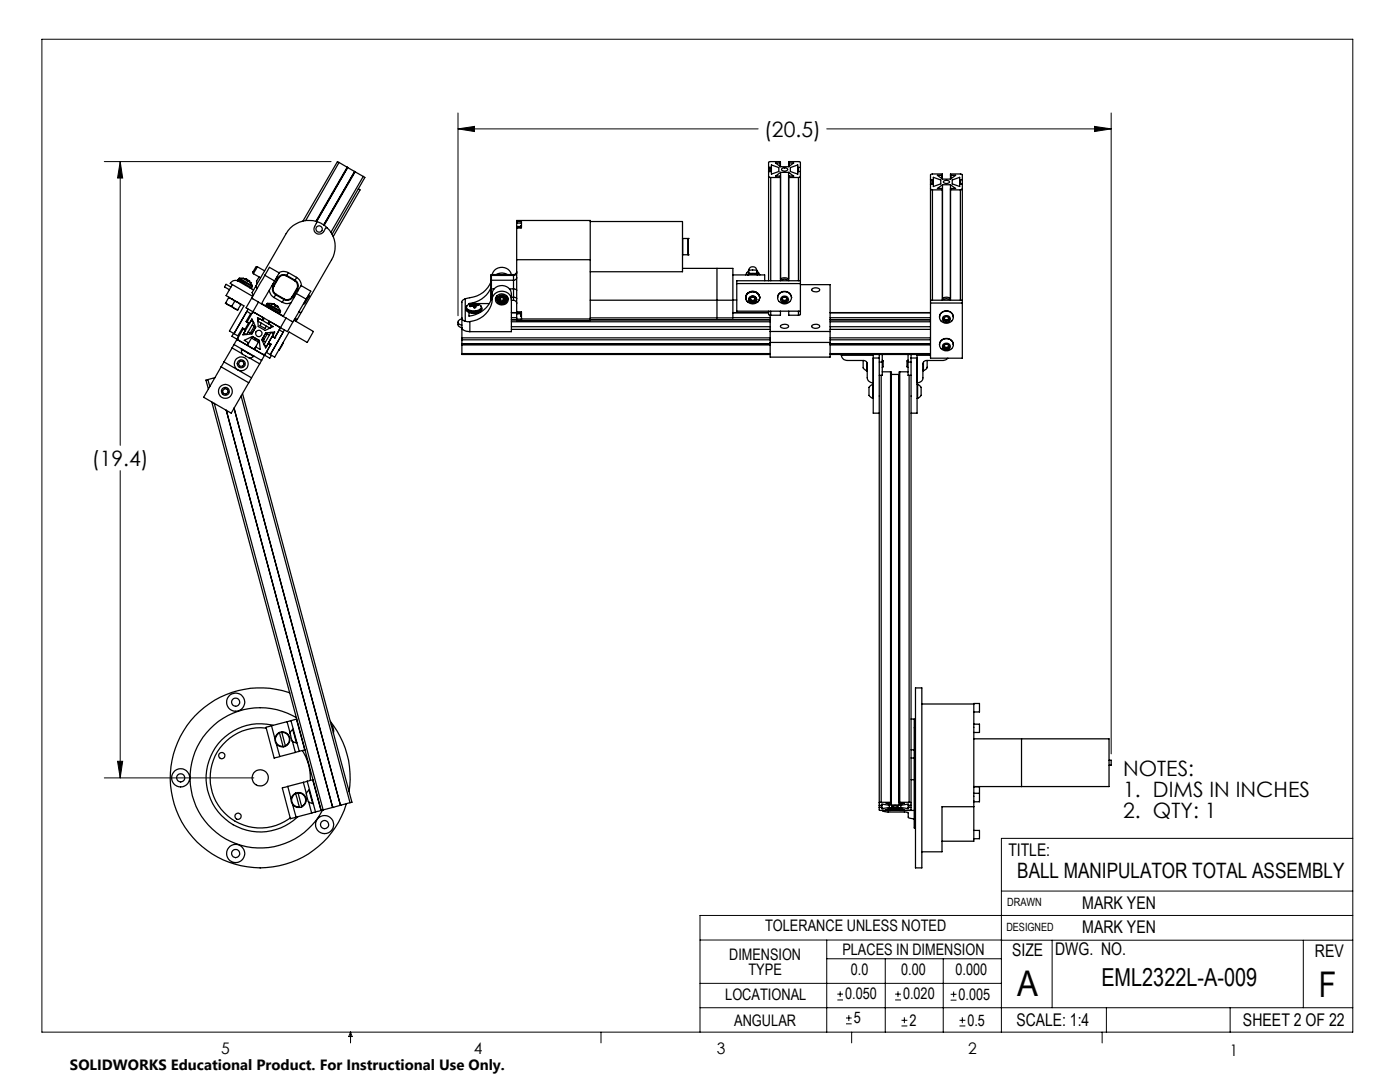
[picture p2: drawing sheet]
<svg xmlns="http://www.w3.org/2000/svg" width="279mm" height="216mm" viewBox="0 0 279 216" stroke-linecap="round" stroke-linejoin="round" font-family="sans-serif">
<g fill="none" stroke="#000" stroke-width=".2">
<path d="M8.4 7.8h261.6v198.2h-261.6zM20.8 32.2h45.3M24 32.2l.5 3.3h-1zM24 32.2v56.7M91.4 25.7l3.3-.5v1zM91.4 22.5v40.5M91.4 25.7h59.9M165 25.7h56.8M218.4 25.2l3.4 .5-3.4 .5zM221.8 22.5v127.9M24 93.9v61.3M20.8 155.2h29.9"/>
<path d="M23.5 151.9h1l-.5 3.3zM199.8 177.8h70.2M270 167.3h-70.2v38.7M139.7 187.6h60.2M139.7 196.2h60.1M165 187.6v18.4M165 191.3h34.8M167.1 199.5h1.1M167.1 198.4h1.1M167.7 197.8v1.1M176.7 191.3v14.7M178.6 199.5h1.2"/>
<path d="M178.6 198.4h1.2M179.2 197.8v1.1M188.2 191.3v14.7M189.7 199.6h1.2M189.7 198.4h1.2M190.3 197.8v1.2M199.8 187.6h70.2M210 187.6v13.5M260.1 187.6v13.5M270 182.7h-130.3v23.3M70 206v2.1M70 206l.3 .8h-.7z"/>
<path d="M119.9 206v2.1M139.7 201.1h130.3M168.8 204.3h1.2M168.8 203.1h1.2M169.4 202.6v1.1M170 206v2.1M179.9 204.7h1.2M179.9 203.6h1.2M180.5 203v1.2M191.5 204.7h1.2M191.5 203.6h1.2M192.1 203v1.2"/>
<path d="M220 206v2.1M220.8 201.1v4.9M245.5 201.1v4.9"/>
</g>
<path d="M91.4 25.7l3.3-.5v1zM218.4 25.2l3.4 .5-3.4 .5zM23.5 151.9h1l-.5 3.3zM24 32.2l.5 3.3h-1z" fill="#000"/>
<g fill="none" stroke="#000" stroke-width=".25">
<path d="M67.7 32.4l-.4-.2-6.8 11.9M67.7 32.4l1.6 1M67.7 32.4l-6.7 11.6M69.3 33.4h.1M69.3 33.4l-6.3 10.8M69.4 33.4l-6.3 10.8M69.4 33.4h.1M69.4 33.4l-6.2 10.8M69.4 33.4l1.4 .8M70.8 34.2h.1M70.8 34.2l-6.2 10.7M70.8 34.2l.1 .1"/>
<path d="M70.9 34.3l1.6 .9M70.9 34.3l-6.2 10.6M71.5 37.7l.4 .2-5.4 9.3M72.5 35.2l.3 .2-6.5 11.3M72.5 35.2l-6.5 11.2M153.4 35.2l.4 .2M153.4 33.4h.1M153.5 34.2l-.1 .1M153.5 33.4h.3M153.5 34.2h.3M153.5 33.4v.8M153.8 35.4h2"/>
<path d="M153.8 35.4v20.6M153.8 34.2l.2 .1M153.8 33.4v.8M154 33.4h-.2M154 32.9l1.4 .5v.8l-1.4 .5zM155.7 32.5h-.9l1 .8h1.6l1-.8h-.9M155.7 32.5v.7M155.8 33.2v-1h-2.2l-.2 .2v23.6M155.8 32.5h-.1M155.8 34.4l-1 .7 1 .1M155.8 34.4h1.6M155.8 34.4v21.6"/>
<path d="M156 33.7a.66 .66 0 0 1 .7-.3 .66 .66 0 0 1 .5 .5l-.4 .2h-.4l-.4-.2zM157.4 34.4l1 .7-1 .1v20.8M157.4 34.4v21.2h-.1a1.58 1.58 0 0 0-1.5 0M157.4 33.2v-1h2.1l.2 .2v30.4l-.4 .1M157.4 32.5h.1M157.4 35.4h1.9M157.5 32.5v.7M157.7 33.4l1.5-.5v1.8l-1.5-.5zM159.2 33.4h.1M159.3 34.2l-.1 .1M159.3 33.4h.4M159.3 34.2h.4"/>
<path d="M159.3 33.4v.8M159.3 35.4v20.6M159.7 35.2l-.4 .2M185.7 37.7l.4 .2M185.7 35.8l.1 .1M185.8 36.7l-.1 .1M185.8 35.9h.4M185.8 36.7h.4M185.8 35.9v.8M186.1 37.9h2M186.1 37.9v22M186.2 36.7l.1 .1"/>
<path d="M186.2 35.9v.8M186.3 35.8l-.1 .1M186.3 35.4l1.4 .5v.8l-1.4 .5zM188 35h-.9l1 .7h1.6M188 35v.6M188.1 35.7v-1h-2.2l-.2 .2v36.6h6.4v-36.6l-.3-.2h-2.1v1M188.1 34.9l-.1 .1M188.1 36.9l-1 .7h1v22.3M188.1 36.9h1.6M188.1 36.9v22.6M188.3 36.2a.68 .68 0 0 1 1.2 .2l-.4 .2h-.5l-.3-.2zM189.7 36.9l1 .7-1 .1"/>
<path d="M189.7 34.9l.1 .1M189.7 37.9h2M189.7 36.9v23M189.8 35h.9l-1 .7M189.8 35v.6M190 35.9l1.5-.5v1.8l-1.5-.5zM191.5 35.8l.1 .1M191.6 36.7l-.1 .1M191.6 35.9h.5M191.6 36.7h.5M191.6 35.9v.8M191.7 37.9v22"/>
<path d="M192.1 37.7l-.4 .2M45.6 59.4l.7 .3 .5 .4M45.6 59.4l-.6 1M45.7 59.3l-.1 .1M46 56.5v.1M46 56.6l4.4 2.5M46.1 57.3l-1-.6-.3 .6 1 .5M46.4 56.8l-1.3 2.2 3.6 2-2.9 5 .9 .6M47.5 55.8l.1 .3M47.5 55.8l2.7 1.6M47.6 56.1h.1M47.6 56.1a1.19 1.19 0 0 0-1.6 .4"/>
<path d="M47.6 56.1l3 1.7M47.6 55.6l2.7 1.6M47.6 55.6l-.1 .2M47.8 55.5l-.2 .1M47.8 55.5l1.1 .2M47.8 55.5l2.5 1.5M48.5 55.6l.4 .1M48.9 55.7h.1M48.9 55.7h.2M49 55.7h.1M49.1 55.7h.1M49.1 55.7l.1 .1"/>
<path d="M49.2 55.8h.1M49.2 55.8l.3 .3M49.4 56h.1M49.4 56h-.1M49.5 56h.1M49.5 56v.1M49.5 56l.2 .1M49.5 56l-.1 .1M49.7 56.1h.1M49.7 56.1l.3 .3M50 56.4l.3 .6M50 57.5h.1"/>
<path d="M50 56.4h.1M50.2 57.4l-.2 .1M50.3 59.4l1.3 .9M50.3 59.4l-1.2 2 1.4 .8M50.3 57v.2M50.3 57.2l-.1 .2M50.6 54.6l1.4 .8M51.1 57v.2l.3 .3M51.1 57l-.8 1.4 .2 .5M51.4 53.2l-.4 .1-.5 1 .1 .3M51.4 53.2l-.8 1.4M51.4 53.2l1.4 .8"/>
<path d="M51.7 55.2v.1a1.05 1.05 0 0 0-.4 1.3M52.8 54.9l-2.5 4.5M52.8 54.9l1-1.6 1.9 1.2-.9 1.6M52.8 54.9l2 1.2M53.8 57.9v.3a1.83 1.83 0 0 0 .9 1.2M54.3 56.9l.2 .2M54.5 56.6l.2 .2M54.5 57.1h.1M54.5 57.1a1.33 1.33 0 0 0 .5 1.7M54.6 57.1a1.16 1.16 0 0 0 .5 1.6M54.7 59.4l1.6 .9M54.8 56.1l-2.6 4.5 2.2 1.2 2.2 1.3 2.5-4.5"/>
<path d="M55 58.8l-.3 .6M55 58.8l1.7 1M55.1 58.7l-.1 .1M55.1 55.6l.2 .1M55.1 58.7l1.6 1M55.2 55.3l.3 .1M55.5 55.4l.1 .1M55.5 55.4l-1 1.7M55.6 55.5l-1 1.6M55.6 54.4h.1a1.85 1.85 0 0 1 1.8 0M56.7 59.8l-.4 .5M56.7 59.7v.1"/>
<path d="M57.2 55.1a1.16 1.16 0 0 0-1.6 .4M57.2 55.1l1.6 .9M57.2 55a1.24 1.24 0 0 0-1.7 .4M57.2 55v.1M57.2 55l1.7 .9M57.5 54.4l-.3 .6M57.5 54.4l1.7 1M58.3 59.2a1.16 1.16 0 0 1-1.6 .5M58.3 59.2l.1 .1M58.4 59.3a1.24 1.24 0 0 1-1.7 .5M58.4 59.3l.2 .1M58.6 59l.2 .1"/>
<path d="M58.8 56a1.16 1.16 0 0 1 .4 1.6M58.9 55.9l-.1 .1M58.9 55.9a1.24 1.24 0 0 1 .4 1.7M59.1 58.6l1-1.6 1.9 1.1-.9 1.6M59.1 58.6l2 1.1M59.2 58l.2 .1M59.2 55.4l-.3 .5M59.2 55.4a2.01 2.01 0 0 1 .9 1.6M59.2 57.6h.1M59.2 57.6l-.9 1.6M59.3 57.6l.3 .2M59.3 57.6l-.9 1.7"/>
<path d="M61.1 59.7l-2.6 4.5M61.6 58.9h.1M61.6 58.9v.3l-.6 1.1-.4 .3M61.6 58.9l-1 1.7M63.1 44.2a5.2 5.2 0 0 0-6 2.4l-6 10.4M63.1 44.2v.3a1.51 1.51 0 0 0-.2 1.9 1.09 1.09 0 0 0 1.7-.2l.3-.6 .4-.2M63.1 44.2l.9 .3 1.3 .9M65.3 45.4a5.1 5.1 0 0 1 .9 6.4l-6.8 11.8-.6 .1M92.9 59.6a.81 .81 0 0 0-.7 .7v5.1M92.9 59.6v4.5M98 59.2v.7M98 56v1.6"/>
<path d="M98 57.6h.1M98 59.2l.1 .1M98 56.3a5.3 5.3 0 0 1-4.8 3.2l-.3 .1M98 57.4a5.3 5.3 0 0 1-4.4 3.2M98 55.1v.9M98 57.6v1.6M98.1 54.8l-.1 .3M98.1 55.9v1.7M98.1 55.9l-.1 .1M98.1 55l-.1 .1M98.1 59.3v.3M98.1 54.8v.2"/>
<path d="M98.1 54.8h4.4M98.1 55.9h4.4M98.1 55v.9M98.1 57.6v1.7M98.1 55h4.4M98.1 59.3h.1M98.1 57.6h.5M98.2 59.7a1.92 1.92 0 0 1 2-1.6 1.92 1.92 0 0 1 1.9 1.8v6.3h-8.3M98.2 59.7a4.9 4.9 0 0 1-4.4 4.5M98.2 58.6a1.93 1.93 0 0 1 2-1.6 1.93 1.93 0 0 1 1.9 1.6v1.2M98.2 58.6a4.9 4.9 0 0 1-4.6 4.5v-.8M98.2 54.8a1.95 1.95 0 0 1 1.9-1.5 1.95 1.95 0 0 1 1.9 1.5"/>
<path d="M98.2 58.6v1.1M98.9 59.5l.3 .5M99 54.8a2.16 2.16 0 0 1 2.3 0M99.2 59.1a1.21 1.21 0 0 1 1.7-.3 1.21 1.21 0 0 1 .1 1.8 1.27 1.27 0 0 1-1.5 .1 1.27 1.27 0 0 1-.5-1.4zM99.2 59v.8M99.3 59.3a.97 .97 0 0 1 1.3-.3 .97 .97 0 0 1 .3 1.3 .98 .98 0 0 1-1.2 .2 .98 .98 0 0 1-.4-1.2zM99.4 59.4a.8 .8 0 0 1 1.3-.1 .8 .8 0 0 1-.2 1.2 .79 .79 0 0 1-1-.1 .79 .79 0 0 1-.1-1zM99.6 59.8l.3 .5M99.7 59.6l.2 .3M99.9 59.4l-.3 .4M99.9 59.4h.5M99.9 59.9h.5"/>
<path d="M99.9 59.9v.4M100.4 59.4l.3 .4M100.4 59.9v.4M100.6 59.6l-.2 .3M100.7 59.8l-.3 .5M101.1 59v.8M101.4 59.5l-.3 .5M101.7 57.6h.8M102.1 59.9h.4M102.1 59.3h.4M102.5 59.9a.6 .6 0 0 1 .6 .7M102.5 57.6l.4 .1 .2 .3"/>
<path d="M102.5 55.9v1.7M102.5 59.3l.5 .1 .1 .2M102.5 59.3v.6M102.5 54.8v.2M102.5 55v.9M102.5 57.6v1.7M103.1 54.2a.6 .6 0 0 1-.6 .6M103.1 44.2v-.2h14.7v7.8M103.1 45.4v6.4M103.1 44.2h1v1.2h-1M103.1 45.4h.1M103.1 44.2v.3"/>
<path d="M103.1 55.4a.55 .55 0 0 1-.6 .5M103.1 54.4a.55 .55 0 0 1-.6 .6M103.1 51.8h14.7M103.1 44.5v.9M103.1 51.8v10.4M103.1 44.5h1M103.1 45.2h.8M104.1 45h-.2v.4M117.8 44.2h18.4v10h-18.4M117.8 59.9h28.5M117.8 51.8v12.2h-14.7M136.2 47.6h.1"/>
<path d="M136.2 53.6h10.1v6.3M136.2 50.8v.1M136.2 47.6v3.2M136.2 50.8h1.1M136.2 47.6h1.1M137.3 47.6h.1M137.3 50.8h.1M137.3 47.6v3.2M143.1 53.6v9.8M146.3 54.9h6.3v1.1M146.3 59.9h.7M146.3 59.9v3.5"/>
<path d="M147 56.6h12.7M148.8 59.3a1.41 1.41 0 0 1 1.4-1.2 1.41 1.41 0 0 1 1.4 1.2M148.8 59.3v.1M149.2 58.6a1.31 1.31 0 0 1 1.9-.2 1.31 1.31 0 0 1 .1 1.9 1.39 1.39 0 0 1-1.6 .2 1.39 1.39 0 0 1-.7-1.4zM149.4 54.5l.8 .1M149.4 53.9h1.6M149.4 53.9l-.6 1M149.4 53.9a.8 .8 0 0 1 .8-.7 .8 .8 0 0 1 .8 .7M149.4 54.5l-.2 .4M149.4 53.9v.6M149.6 59.8l.3 .4M149.7 59.2a.76 .76 0 0 1 1.1 .1 .76 .76 0 0 1-.2 1.1 .76 .76 0 0 1-1.1-.3 .62 .62 0 0 1 .2-.9z"/>
<path d="M149.8 59.6l.1 .3M149.9 59.3h.6M149.9 59.3l-.3 .5M149.9 59.9h.6M149.9 59.9v.3M150.2 54.6l-.9 .3M150.2 54.6l.9 .3M150.5 59.3l.3 .5M150.5 59.9v.3M150.7 59.6l-.2 .3M150.8 59.8l-.3 .4M151 54.5l-.8 .1"/>
<path d="M151 53.9l.7 1M151 53.9v.6M151 54.5l.2 .4M151.6 59.4l-.3 .8M151.6 59.4a1.39 1.39 0 0 0-1.5-1.2 1.39 1.39 0 0 0-1.2 1.5l.3 .5M151.6 59.3v.1M155.2 59.4a1.4 1.4 0 0 1 1.4-1.3 1.4 1.4 0 0 1 1.4 1.3M155.6 58.6a1.33 1.33 0 0 1 1.7-.2 1.33 1.33 0 0 1 .5 1.6 1.39 1.39 0 0 1-1.7 .6 1.39 1.39 0 0 1-.9-1.5zM155.8 56l.1-.1a1.54 1.54 0 0 1 1.5 .1M156.1 59.6l.2 .3M156.3 59.9h.5M156.3 59.9v.3"/>
<path d="M156.8 59.9v.3M157.1 59.6l-.3 .3M159.7 56.8h6v14.5h-12v-8.4M159.7 56h-12.7v6.1h12.7M162.1 57.6a.98 .98 0 0 1 1.5 .3 1.01 1.01 0 0 1-1.6-.1zM185.7 59.9h6.4M188.1 59.8h.1a1.48 1.48 0 0 1 1.5 0M188.1 59.5h.1a1.58 1.58 0 0 1 1.5 0M41.5 75.7l-.4 .1 .5 1.8M41.5 75.7l.4 1.5M42.9 75.4l-1.4 .3M44.1 73.2l-3.5 6.1 5.5 3.1 3.5-6"/>
<path d="M44.1 73.2l5.5 3.2M44.4 78l.4-.5 .6 .2 .1 .5-.4 .4-.5-.1zM44.7 72.2l-.6 1M44.7 72.2l5.5 3.2M45 60.4l.6 .5M45 60.4v.1l.6 .4M45.6 60.9l1.2 .7M45.6 60.9l.6 .2M46.2 61.1l.6 .5M46.3 69.4l-1.6 2.8M46.3 69.4l2 1.2M46.6 66.5l-.3 .6 1 .6"/>
<path d="M46.7 68.8l-.4 .6M46.7 68.8l5.5 3.1M46.8 61.6l.6 .2M46.8 61.6l.6 .3v-.1M46.8 60.1l.7 .3 .5 .4M46.8 60.1l-.6 1M47.3 67.7l-.6 1.1M47.3 67.7l5.5 3.2M47.3 67.7h.1M47.5 67.4l-.1 .3 .3 .2-.4-.2M47.5 67.4l-.2 .3M47.9 72.1h.6l.2 .5-.3 .5h-.6l-.2-.5z"/>
<path d="M48 60.8l-.6 1M48.1 60.7l-.1 .1M48.1 79l21.8 81.2M48.2 69.7v.3a.96 .96 0 0 0 .8 1 1.07 1.07 0 0 0 1.6 .1M48.2 69.7l2.4 1.4M48.3 69.6l-.1 .1M48.4 78.5l21.8 81.6-.3 .1M48.5 65.7l.5 .2M48.5 65.7l-1 1.7M48.6 65.5l-.1 .2M49.2 68.8h.2l.2-.4-.8-.5 1.6-.8 1.4 .8 .1 1.8-.8-.4-.3 .4 1.7 1M49.3 64.2l.5 .3 .5-.9 .7 1.7-.7 1.3-1.8 .2 .4-.8-.4-.3"/>
<path d="M49.3 64.2v.1M49.5 66.2l.5 .3M49.5 61.7l-2.8 4.9M49.6 64.5l.2 .1M49.6 64.5l-.5-.3 .9-1.6-.7-.5-2.6 4.5M49.6 64.5l-.7 1.2-.5-.3-1 1.6-.7-.4M49.8 71.4l2 1.2M50.2 67.5l1.4 .8M50.2 67.5l.3-.2 1.1 .6v.4M50.2 75.4l-.6 1M50.2 67.5l-.8 1.4M50.3 62.5l.5-.1 1.7 1-.2 .4"/>
<path d="M50.3 62.5l-1 1.7M50.3 64.9l.4 .2M50.5 62.2l5.5 3.2M50.5 62.2l-.2 .3M50.6 64.3l-.5-.2-1.4 2.4 .5 .2 1.4-2.4M50.7 71l-.1 .1M50.7 65.1l-.7 1.4M50.7 65.1l.2 .4-.6 1h-.3M51.4 63.4l3.1 1.8-1.6 .7-1.4-.7zM51.6 68.3l-.9 1.4M51.6 60.3l-1.1 1.9M51.6 60.3l5.5 3.2"/>
<path d="M51.8 63.6l-.3 .5 2.3 1.4 .4-.6M51.8 72.6l-1.6 2.8M52.1 64.5l-.2 .5 1 .5 .3-.4M52.2 71.9l-.4 .7M52.3 63.8h-.1M52.3 63.8l-.1 .1M52.5 70.7l.3 .2M52.6 68l.4 .2M52.7 68.8l1.3-2.4 .6 .2-1.4 2.4-.5-.2M52.7 63.5l-.2 .5M52.8 70.9l-.6 1M52.8 70.9l1 .6 .4-.6"/>
<path d="M52.8 70.9h.1M53 70.6l-.2 .1h-.3M53 70.6l-.2 .3M53.1 60.9l.1 .2M53.1 60.9l2.7 1.5M53.2 60.6l2.8 1.6M53.2 60.6l-.1 .3M53.3 66.6h-.3l-.6 1.1 .2 .3M53.3 66.6l-.7 1.4M53.3 66.6l.5 .3M53.4 60.5l-.2 .1M53.4 60.5l.9 .1"/>
<path d="M53.4 60.5l2.6 1.5M53.5 68.5l.5 .3M53.7 64.1l-.2 .5M53.8 64.7l-.1-.1 .2-.4 1.8 1 .1 .5M53.8 64.1l-.3 .5M54 68.8l-1 1.8M54.1 68.7l-.1 .1M54.2 60.6h-.1l.4 .1M54.2 60.6l.4 .1M54.3 67.2h.1M54.4 67.2v-.1l.4-.8-1.8 .1-.8 1.4 .8 1.6 .5-.8 .5 .2M54.4 67.2l-.1-.1-.7 1.3 .5 .3-.9 1.6 .7 .5"/>
<path d="M54.4 67.2l.4 .2M54.5 60.7h.1M54.6 60.7h.1M54.6 60.7l.2 .1M54.8 60.8h.1M54.8 60.8l.1 .1M54.8 67.4h.1M54.8 67.4l.9-1.6 .8 .5-2.6 4.5M54.9 60.9v.1M54.9 60.9h.1M54.9 61l.2 .2 .1-.1M55 60.9l.1 .1"/>
<path d="M55 60.9h.1M55 60.9l-.1 .1M55.1 61h.1M55.1 61l-.1 .1M55.1 61.1h.1M55.2 61.1h.1M55.2 61v.1M55.2 61l.1 .1M55.3 61.1l.7 .9M55.3 61.1h.1M55.8 65.7l-1 1.7M55.8 62.4l-.2 .1"/>
<path d="M56 62v.2M56 62.2l-.2 .2M56 65.4l-.2 .3M56.3 60.3a1.83 1.83 0 0 0 1.8 .1M56.6 68.3l-1 1.6M56.8 65.8l-2.9 5M57.1 63.5l1.4 .7M57.1 63.5l-1.1 1.9M58.5 64.2l-1.1 2-1.4-.8M58.7 63.9l3.8 2.2-1.2 2.2-3.6-2-2.9 5-.9-.5M59.3 63.6l-.2 .5M60.2 62.2l-.2 .2-.4-.1"/>
<path d="M60.6 60.6h.1M91.4 64.3v.5a.81 .81 0 0 0 .8 .6M92.2 63.5l.2 .4 .5 .2M92.2 65.4a1.43 1.43 0 0 0 1.6 .8M92.2 65.4v.3M92.2 68.6h.1M92.2 70.6v.1h61.5M92.2 63.6h-.1a.63 .63 0 0 0-.7 .7 .63 .63 0 0 0 .8 .6M92.2 68.6h61.5M92.2 65.7v4.9M92.2 67.4h61.5M92.2 68.8h61.5"/>
<path d="M92.2 67.8h61.5M92.2 65.7h.1M92.2 70.6h61.5M92.9 64.1l.9 .1M93 61.7a1.62 1.62 0 0 0 2.1 .8l.6-.2 .4-.6M93.2 61l-.2 .4M93.2 61a2.16 2.16 0 0 1 2.8 .1 1.07 1.07 0 0 1-1.4 .9l-.7-.1a.65 .65 0 0 1-.7-.9zM93.6 60.6v.1M93.6 60.6h.5M93.8 64.2v2M94.1 60.9l-.4 .1 .1 .1h.4M94.1 60.9v.2"/>
<path d="M94.2 61.1h.1M94.2 61.1h.3M94.2 60.8h.1M94.2 60.8l-.1 .1M94.2 60.8l.1 .2M94.3 60.7h.1M94.3 60.7v.1M94.3 60.7v.3M94.5 61.1h.1M94.5 60.6l.1 .1M94.5 60.6h-.3l.1 .1M94.5 60.6v.6"/>
<path d="M94.6 60.7h.1M94.6 60.7v.6M94.7 60.7h.1M94.7 60.7l-.1 .6M94.8 60.7h.1M94.8 60.7l-.1 .7M94.9 61.1v.1a.2 .2 0 0 1-.2 .2 .2 .2 0 0 1-.2-.3M94.9 61.1h.1M94.9 61.1l-.1 .3M94.9 60.7l.4 .1M94.9 60.7h.1M94.9 60.7v.3"/>
<path d="M95 60.6h2.6M95 60.9l-.1 .2M95 60.9h.1M95.3 60.8l.1 .2-.4-.1M95.3 60.8v.2M95.9 61l.2 .5a1.98 1.98 0 0 1-3.1 0v-.1v.3a2.1 2.1 0 0 0 2.9 .4l.2-.4M96.1 61.4v.3M99.9 60.3h.5M102.1 62.4h2M102.1 63.8h1M102.1 63.4h1M102.1 64.2h51.6"/>
<path d="M102.1 65.2h51.6M102.1 65.7h51.6M102.1 62.4h1M103.1 62.2v1.5M103.1 64h.1M103.1 63.7v.3M103.1 62.2h1v1.8M103.1 62.6h.8M103.9 62.4v.7h.2M117.8 63.8h35.9M117.8 63.6l-14.7 .1M146.3 62.4h7.1"/>
<path d="M149.9 60.2h.6M153.4 62.1v.7l.4 .1M153.7 63.4h-35.9M153.7 66.1h12M153.7 68.3h12M153.8 62.1v.8M155.8 62.1v.8h-2M155.8 65a1.15 1.15 0 0 1 1.6 .1 .99 .99 0 0 1-1.6 0zM156.3 60.2h.5M156.3 60.2l-.3-.4 .3-.5h.5l.4 .5-.4 .4M157.4 62.1v.8h1.9M159.3 62.1v.8"/>
<path d="M162 65a1.1 1.1 0 0 1 1.6 .1 .95 .95 0 0 1-1.6 0zM165.7 62.4h20M165.7 68.6h20M165.7 70.7h20M165.7 63.8h20M165.7 63.4h20M165.7 67.4h20M165.7 64.2h20M165.7 68.8h20M165.7 67.8h20M165.7 65.2h20M165.7 65.7h20"/>
<path d="M165.7 70.6h20M167.9 70.9a1.16 1.16 0 0 0 1.2 1h3.2M167.9 70.9h6.4M167.9 70.7v.2M172.3 71.9v.5a1.15 1.15 0 0 0 .3 1.3l.4 .3M172.3 71.9a.67 .67 0 0 1 .8 .7v2.8a1.1 1.1 0 0 0 1.2 1M173 72.2v1.8M173 74h.1M174.2 76.7l-.4 .2a.9 .9 0 0 0-.4 1.1 1.07 1.07 0 0 0 .8 1.5M174.2 76.7v2.8M174.2 76.7h.1M174.2 79.5h.1"/>
<path d="M174.3 71.4h1.2M174.3 70.7v11.7h1.2M175.5 70.7v90.9l7 .1M175.5 72.2h.6M175.9 74.9v85.2M176.1 72.2v2.7h-.6M176.1 71.9l.1 .1v1.2l-.1 .1M176.1 74.2h1.6M176.1 70.7v1.5M177.7 74.2h.1v86.4M177.7 74.2v85.9M177.8 74.7h.1"/>
<path d="M177.8 74.7h1.7M179.4 74.7v85.9M179.6 74.2h-.1v86h1l-1.1 .4M179.6 74.2v85.9M179.6 74.2h1.6M181.2 72.2v2.7h.6M181.2 71.9l-.2 .1v1.2l.2 .1M181.2 72.2h.6M181.2 70.7v1.5M181.4 74.9v85.2M181.8 70.7v90.9l-.4 .1M181.8 71.4h1.2"/>
<path d="M183 76.7h.1M183 79.5h.1M183 70.7v11.7h-1.2M183 70.9h2.7M183.1 76.7l.3 .2a.95 .95 0 0 1 .4 1.1 1.08 1.08 0 0 1-.7 1.5M183.1 76.7v2.8M184.2 74h.1M184.3 72.2v1.8M185 71.9v.4a1.3 1.3 0 0 1-.3 1.4l-.4 .3M185.7 60.5h6.4M187.5 63.3a1.38 1.38 0 0 1 1.4-1.3 1.38 1.38 0 0 1 1.4 1.3M187.5 68.8a1.38 1.38 0 0 1 1.4-1.3 1.38 1.38 0 0 1 1.4 1.3"/>
<path d="M187.9 62.4a1.31 1.31 0 0 1 1.8-.1 1.31 1.31 0 0 1 .2 1.8 1.38 1.38 0 0 1-1.6 .3 1.38 1.38 0 0 1-.8-1.4zM187.9 67.9a1.31 1.31 0 0 1 1.8-.1 1.31 1.31 0 0 1 .2 1.8 1.38 1.38 0 0 1-1.6 .3 1.38 1.38 0 0 1-.8-1.4zM188.2 68.8a.74 .74 0 0 1 1.2-.2 .74 .74 0 0 1-.2 1.2 .74 .74 0 0 1-.9-.2 .74 .74 0 0 1-.1-.8zM188.3 63.1a.74 .74 0 0 1 1.3 .2 .74 .74 0 0 1-.7 1 .7 .7 0 0 1-.8-.4 .7 .7 0 0 1 .2-.8zM188.4 63.4l.5-.3 .5 .3v.5l-.5 .2-.5-.2zM188.4 68.9l.5-.2 .5 .2v.5l-.5 .2-.5-.2zM188.4 63.6l.5 .3M188.4 69.1l.5 .3M188.9 63.9v.2M188.9 69.4v.2M189.2 71.5l-.4 .3-.6 .1h-3.2a.73 .73 0 0 0-.8 .7v2.8a1.04 1.04 0 0 1-1.2 1M189.4 63.6l-.5 .3"/>
<path d="M189.4 69.1l-.5 .3M42.3 80.2l21.8 81.5M42.8 80.5l21.7 81.1M45.2 81.8l21.2 79.3M46.7 81.4l21.2 79.3M57.8 138.3a18 18 0 0 0-22.9 11.3 18 18 0 0 0 11.6 22.7 18 18 0 0 0 22.6-11.9M182.7 137.3h1.3v35.9h-1.3zM53.1 145.3a10 10 0 0 0-10.8 12.5 10 10 0 0 0 15.6 5.4M54.2 144.8l-1.1 .3 1.6 6.2 1.1-.3M54.2 144.8l.7 2.6M54.5 144.7a10.8 10.8 0 0 0-13 13.3 10.8 10.8 0 0 0 17.9 5M55.1 148.4l.7 2.6"/>
<path d="M55.7 146.2a1.5 1.5 0 0 0-.8 1.7 1.5 1.5 0 0 0 1.6 1.1M55.7 146.2l.1 .1M55.8 146.3l.7 2.6M55.8 146.3a1.41 1.41 0 0 0-.8 1.6 1.41 1.41 0 0 0 1.5 1M56.2 146a1.5 1.5 0 0 1 1.6 1.1 1.5 1.5 0 0 1-.8 1.8M56.2 146v.2M56.2 146l-.5 .2M56.2 146.2a1.39 1.39 0 0 1 1.5 1 1.39 1.39 0 0 1-.8 1.6M56.2 146.2l.7 2.6M56.5 148.9v.1M56.9 148.8l.1 .1M57 148.9l-.5 .1"/>
<path d="M57.3 144l-3.1 .8M57.3 144l.6 2.2M57.4 156.9l-1.1 .3 1.7 6.2 1.1-.3M57.4 156.9l.7 2.6M58.1 143.8l-.8 .2M58.1 143.8l1.6 6.1M58.3 147.9l.6 2.2M58.4 145.6l-.3 .3a.95 .95 0 0 0 0 1.2 1.09 1.09 0 0 0 1.1 1.1M58.4 145.6l.8 2.6M58.5 145.5l-.1 .1M58.9 150.1l-3.1 .9M59 158.3a1.5 1.5 0 0 0-.9 1.7 1.5 1.5 0 0 0 1.7 1.1"/>
<path d="M59 158.3v.1M59 158.4a1.41 1.41 0 0 0-.8 1.6 1.41 1.41 0 0 0 1.5 1M59 158.4l.7 2.6M59.2 143.2a14 14 0 0 0-19.4 5 14 14 0 0 0 5.4 19.3 14 14 0 0 0 19.2-5.9M59.2 143.5l-1.1 .3M59.2 143.5l1.6 6.1M59.2 143.5h.1M59.3 148.2h-.1M59.4 158.2a1.5 1.5 0 0 1 1.7 1 1.5 1.5 0 0 1-.9 1.8M59.4 158.2l.1 .1M59.4 158.2l-.4 .1M59.5 158.3a1.39 1.39 0 0 1 1.5 1 1.39 1.39 0 0 1-.8 1.6"/>
<path d="M59.5 158.3l.7 2.6M59.7 149.9l-.8 .2M60.3 149.8a9.8 9.8 0 0 1 1.6 5.9M60.5 156.1l-3.1 .8M60.5 156.1l.6 2.2M60.8 149.6l-1.1 .3M60.8 149.6h.1M61.3 155.9l-.8 .2M61.3 155.9l1.7 6.1M61.6 160l.6 2.2M61.7 157.7l-.4 .3a.95 .95 0 0 0 0 1.2 1.09 1.09 0 0 0 1.1 1.1M61.7 157.7l.7 2.6"/>
<path d="M61.8 157.6l-.1 .1M62.4 155.6l-1.1 .3M62.4 155.6l1.7 6.1M62.5 155.6h-.1M65.9 143.9a18.2 18.2 0 0 1 3.8 14.1M66.1 144.6l.1 .1a1.85 1.85 0 0 1 .3 1.6M181.8 143.5h.7v12.1M181.8 151.2l.7 .1M181.8 155.6h.7M181.8 149.6h.7M182.5 145.2h.1M182.5 155.6v7.8"/>
<path d="M182.5 145.2v20M182.7 145.2h-.2M184 140.5h10.3M194.3 140.5v4M194.3 144.5v16.5M194.3 144.5h1.2v1.7h-1.2M194.3 140.5v-.1h1.2v1.7h-1.2M194.3 147.4h27v9.6h-27M194.3 158.3h1.2M195.5 158.3v1.7h-1.2M195.5 157v1.3M203.9 147.4v9.6"/>
<path d="M221.3 151.7h.5v1h-.5M58.4 160.5l.7 2.6M59.7 161l.1 .1M60.2 160.9v.1M60.2 161l-.4 .1M62.2 162.2l-3.1 .9M62.5 160.3h-.1M63 162l-.8 .2M64.1 161.7l-1.1 .3M64.1 161.7h.1M64.5 161.6l-.4 .1M66.4 161.1h.1"/>
<path d="M66.4 161.1l-1.9 .5M67.9 160.7h.1M67.9 160.7l-1.5 .4M69.9 160.2l-2 .5M175.5 160.7h.4M175.5 161.1h.4M175.9 160.1l-.4 .1M175.9 160.1h1.8M175.9 161.1h.1M175.9 160.7v.4M176 160.7h-.1M176 160.4l1.5 .3v.4l-1.5 .3z"/>
<path d="M176.1 161.7l.1 .2 .8 .1 4.1 .1 .2 .1 .1 1 1.1 .2M176.1 161.7h.1M177.7 160.1h.1M177.7 161.6h.1M177.7 161.6v-.3a1.48 1.48 0 0 0 1.9 0v.3M177.8 160.2h-1l1 .4M177.8 161.3v.4M177.8 160.6h1.6M177.9 161.2v.1a1.41 1.41 0 0 0 1.5-.1M178 160.8l.6-.1 .7 .2a1.23 1.23 0 0 1-1.3 0zM179.4 161.2h-1.6l-1 .4h.9M179.4 161.2l1.1 .4h-.9"/>
<path d="M179.5 160.1h.1M179.5 161.3v.4M179.6 161.6h-.1M179.6 160.1h1.8M179.8 160.7l1.5-.3v1l-1.5-.3zM181.3 160.7h.1M181.4 161.1h-.1M181.4 160.7h.4M181.4 161.1h.4M181.4 160.7v.4M181.4 160.1l.4 .1M182.5 163.4v1.8"/>
<path d="M182.5 165.2h.2M194.3 161h-6.3v9h-4M194.3 165.7h1.2v1.7h-1.2M194.3 161v6.9h-6.3"/>
<circle cx="63.7" cy="45.7" r=".64"/>
<circle cx="150.3" cy="59.8" r=".75"/>
<circle cx="156.5" cy="59.8" r=".75"/>
<circle cx="45" cy="78.1" r="1.39"/>
<circle cx="45" cy="78.1" r=".8"/>
<circle cx="48.1" cy="72.6" r=".8"/>
<circle cx="48.2" cy="72.6" r="1.38"/>
<circle cx="51.7" cy="66.5" r=".65"/>
<circle cx="36" cy="155.2" r="1.81"/>
<circle cx="36.1" cy="155.2" r=".82"/>
<circle cx="44.3" cy="150.8" r=".62"/>
<circle cx="47" cy="140.1" r="1.81"/>
<circle cx="47" cy="140.1" r=".82"/>
<circle cx="51.9" cy="155.2" r="1.62"/>
<circle cx="47" cy="170.3" r="1.81"/>
<circle cx="47" cy="170.3" r=".82"/>
<circle cx="47.5" cy="162.9" r=".62"/>
<circle cx="64.8" cy="164.5" r=".81"/>
<circle cx="64.8" cy="164.5" r="1.8"/>
</g>
<g font-size="7.1">
<text x="203" y="198.7">A</text>
<text x="263.2" y="198.9">F</text>
</g>
<text font-size="4.9" x="219.8" y="196.7">EML2322L-A-009</text>
<g font-size="4.2">
<text x="152.5" y="27.3">(20.5)</text>
<text x="18.3" y="93">(19.4)</text>
<text x="224.2" y="154.8">NOTES:</text>
<text x="224.2" y="158.9">1. DIMS IN INCHES</text>
<text x="224.2" y="163.1">2. QTY: 1</text>
<text x="203" y="175.1">BALL MANIPULATOR TOTAL ASSEMBLY</text>
</g>
<g font-size="3.5">
<text x="201.2" y="170.7">TITLE:</text>
<text x="216" y="181.4">MARK YEN</text>
<text x="202" y="190.7">SIZE</text>
<text x="210.6" y="190.6">DWG. NO.</text>
<text x="216" y="186.2">MARK YEN</text>
<text x="262.4" y="190.9">REV</text>
<text x="202.9" y="204.6">SCALE: 1:4</text>
<text x="248.1" y="204.6">SHEET 2 OF 22</text>
</g>
<g font-size="3.2">
<text x="152.7" y="185.7">TOLERANCE UNLESS NOTED</text>
<text x="145.5" y="191.5">DIMENSION</text>
<text x="168.1" y="190.5">PLACES IN DIMENSION</text>
<text x="149.4" y="194.6">TYPE</text>
<text x="169.8" y="194.6">0.0</text>
<text x="179.8" y="194.6">0.00</text>
<text x="190.7" y="194.6">0.000</text>
<text x="144.7" y="199.6">LOCATIONAL</text>
<text x="168.7" y="199.4">0.050</text>
<text x="180.2" y="199.4">0.020</text>
<text x="191.3" y="199.5">0.005</text>
<text x="146.5" y="204.6">ANGULAR</text>
<text x="170.4" y="204.2">5</text>
<text x="181.5" y="204.6">2</text>
<text x="193.1" y="204.6">0.5</text>
<text x="44.2" y="210.4">5</text>
<text x="94.6" y="210.3">4</text>
<text x="143.1" y="210.4">3</text>
<text x="193.2" y="210.3">2</text>
<text x="245.4" y="210.6">1</text>
</g>
<text font-size="3" x="14" y="213.5">SOLIDWORKS Educational Product. For Instructional Use Only.</text>
<g font-size="2.3">
<text x="200.8" y="185.7">DESIGNED</text>
<text x="201" y="180.9">DRAWN</text>
</g>
</svg>
